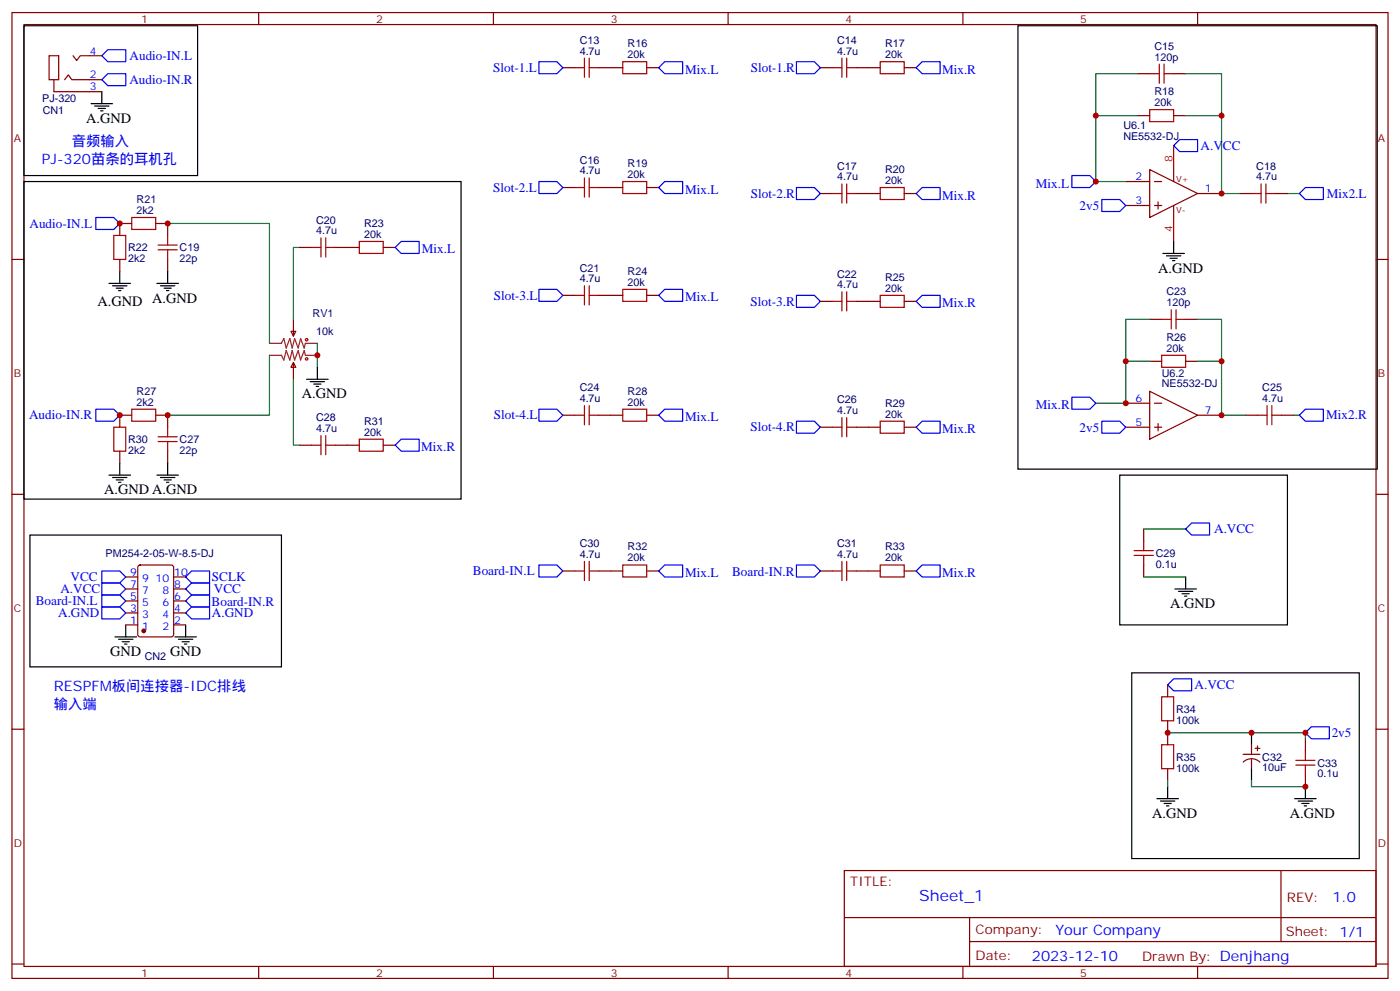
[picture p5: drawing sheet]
<svg xmlns="http://www.w3.org/2000/svg" width="412mm" height="292mm" viewBox="0 0 412 292" stroke-linecap="round" stroke-linejoin="round" font-family="sans-serif">
<g fill="none" stroke="#870000" stroke-width=".35">
<path d="M3.5 3.7h405.4v284.3h-405.4zM7.1 7.2h398.2v277.3h-398.2zM14.5 16.4h2.8v7.1h-2.8zM21.5 16.4l1.1 1.4 1-1.4h6.4M76.2 3.7v3.5M145.3 3.7v3.5M165.8 19.9h3.5M176.4 19.9h7M190.5 19.9h3.5M214.5 3.7v3.5M241.7 19.9h3.5M252.2 19.9h7.1"/>
<path d="M266.3 19.9h3.6M283.6 3.7v3.5M352.8 3.7v3.5M15.9 23.5v3.5h14.1M19 23.5l1.1-1.5 1.1 1.5h8.8M335.1 34h3.6M335.1 21.7h3.6M345.7 34h3.5M345.7 21.7h3.5M165.8 55.2h3.5M176.4 55.2h7M190.5 55.2h3.5"/>
<path d="M241.7 57h3.5M252.2 57h7.1M266.3 57h3.6M331.6 53.4h7.1M338.7 49.9l14.1 7.1-14.1 7zM340.1 53.4h2.1M341.1 59.4v2.2M345.7 49.9v3.5M352.8 57h7M365.1 57h3.6M375.7 57h3.5M3.5 76.4h3.6"/>
<path d="M35.3 76.4v3.5M38.8 65.8h-3.5v3.5M45.9 65.8h3.5v3.5M49.4 76.4v3.5M88.2 72.8h3.5M98.8 72.8h7M112.9 72.8h3.5M331.6 60.5h7.1M340.1 60.5h2.1M345.7 60.5v3.5M405.3 76.4h3.6M85.7 97.5h1.4l-.7 1.5z"/>
<path d="M86.4 94v5M165.8 87h3.5M176.4 87h7M190.5 87h3.5M241.7 88.7h3.5M252.2 88.7h7.1M266.3 88.7h3.6M338.7 94h3.5M349.2 94h3.6M86.4 106.7l.7 1.4h-1.4zM86.4 106.7v5M331.6 118.7h7.1"/>
<path d="M338.7 115.2l14.1 7-14.1 7.1zM338.7 106.4h3.5M340.1 118.7h2.1M349.2 106.4h3.6M35.3 132.8v3.5M38.8 122.2h-3.5v3.6M45.9 122.2h3.5v3.6M49.4 132.8v3.5M88.2 131.1h3.5M98.8 131.1h7M112.9 131.1h3.5M165.8 122.2h3.5"/>
<path d="M176.4 122.2h7M190.5 122.2h3.5M241.7 125.8h3.5M252.2 125.8h7.1M266.3 125.8h3.6M331.6 125.8h7.1M340.1 125.8h2.1M341.1 124.7v2.1M352.8 122.2h7M366.9 122.2h3.5M377.5 122.2h3.5M3.5 145.5h3.6"/>
<path d="M336.9 155.8v3.5M405.3 145.5h3.6M37 169.9h3.6M37 173.4h3.6M37 176.9h3.6M40.8 166.5l.5-.2h9.1l.7 .5 .1 20-.5 .6-9.4 .1-.7-.5v-20zM51.2 169.9h3.5M51.2 173.4h3.5M51.2 176.9h3.5M165.8 168.1h3.5M176.4 168.1h7M190.5 168.1h3.5"/>
<path d="M241.7 168.1h3.5M252.2 168.1h7.1M266.3 168.1h3.6M336.9 166.3v3.6M37 184h3.6M37 180.4h3.6M51.2 184h3.5M51.2 180.4h3.5M3.5 214.7h3.6M344 201.6v3.5M344 212.2v7.1M368.7 219.3v2.8"/>
<path d="M370.4 219.6v1.4M384.5 217.5v3.5M405.3 214.7h3.6M344 226.3v3.5M366.2 222.1h4.9M366.2 224.3a3.5 3.5 0 0 1 4.9 .1M368.7 223.5v2.8M369.7 220.3h1.4M384.5 228.1v3.5M248.7 256.3h156.6v28.2h-156.6zM377.3 256.3v20.9M248.7 270.1h156.5"/>
<path d="M285.6 277.2h119.6M285.6 270.1v14.2M3.5 283.8h3.6M76.2 284.5v3.5M145.3 284.5v3.5M214.5 284.5v3.5M283.6 284.5v3.5M352.8 284.5v3.5M405.3 283.8h3.6"/>
</g>
<g fill="none" stroke="#008700" stroke-width=".35">
<path d="M335.1 34h-12.3v19.4h8.8M335.1 21.7h-12.3v12.3M349.2 34h10.6v23h5.3M349.2 21.7h10.6v12.3M379.2 57h3.6M49.4 65.8h30v35.3M88.2 72.8h-1.8v21.2M338.7 94h-7.1v24.7h-8.8M352.8 94h7v12.4M79.4 104.6v17.6h-30M86.4 111.7v19.4h1.8M93.5 101.1v7"/>
<path d="M331.6 106.4h7.1M352.8 106.4h7v15.8h7.1M381 122.2h1.8M336.9 155.8h12.3M336.9 169.9h12.3M344 215.7h40.5v1.8M344 229.8v1.8M368.7 229.8v1.8h15.8"/>
</g>
<g fill="none" stroke="#a10000" stroke-width=".35">
<path d="M169.3 19.9h2.9M172.2 17.1v5.7M173.6 17.1v5.7M173.6 19.9h2.8M183.4 18.2h7.1v3.5h-7.1zM245.2 19.9h2.8M248 17.1v5.7M249.4 19.9h2.8M249.4 17.1v5.7M259.3 18.2h7v3.5h-7zM341.5 18.9v5.6M342.9 18.9v5.6"/>
<path d="M338.7 32.3h7v3.5h-7zM338.7 21.7h2.8M342.9 21.7h2.8M169.3 55.2h2.9M172.2 52.4v5.6M173.6 55.2h2.8M173.6 52.4v5.6M183.4 53.4h7.1v3.6h-7.1zM245.2 57h2.8M248 54.2v5.6M249.4 57h2.8M249.4 54.2v5.6"/>
<path d="M259.3 55.2h7v3.5h-7zM368.7 57h2.8M371.5 54.2v5.6M372.9 57h2.8M372.9 54.2v5.6M33.5 69.3h3.5v7.1h-3.5zM38.8 64h7.1v3.6h-7.1zM46.6 73.6h5.6M46.6 72.1h5.6M49.4 69.3v2.8M49.4 73.6v2.8M91.7 72.8h2.8"/>
<path d="M94.5 70v5.7M96 70v5.7M96 72.8h2.8M105.8 71.1h7.1v3.5h-7.1zM169.3 87h2.9M172.2 84.1v5.7M173.6 84.1v5.7M173.6 87h2.8M183.4 85.2h7.1v3.5h-7.1zM245.2 88.7h2.8M248 85.9v5.6M249.4 85.9v5.6"/>
<path d="M249.4 88.7h2.8M259.3 87h7v3.5h-7zM342.2 94h2.8M345 91.2v5.6M346.4 94h2.8M346.4 91.2v5.6M172.2 119.4v5.7M173.6 119.4v5.7M342.2 104.6h7v3.5h-7zM373.2 119.4v5.7M374.6 119.4v5.7M33.5 125.8h3.5v7h-3.5z"/>
<path d="M38.8 120.5h7.1v3.5h-7.1zM46.6 130h5.6M46.6 128.6h5.6M49.4 125.8v2.8M49.4 130v2.8M91.7 131.1h2.8M94.5 128.2v5.7M96 131.1h2.8M96 128.2v5.7M105.8 129.3h7.1v3.5h-7.1zM169.3 122.2h2.9M173.6 122.2h2.8"/>
<path d="M183.4 120.5h7.1v3.5h-7.1zM245.2 125.8h2.8M248 122.9v5.7M249.4 122.9v5.7M249.4 125.8h2.8M259.3 124h7v3.5h-7zM370.4 122.2h2.8M374.6 122.2h2.9M336.9 159.3v2.8M169.3 168.1h2.9M172.2 165.3v5.6M173.6 165.3v5.6"/>
<path d="M173.6 168.1h2.8M183.4 166.3h7.1v3.6h-7.1zM245.2 168.1h2.8M248 165.3v5.6M249.4 165.3v5.6M249.4 168.1h2.8M259.3 166.3h7v3.6h-7zM334.1 163.5h5.6M334.1 162.1h5.6M336.9 163.5v2.8M342.2 205.1h3.5v7.1h-3.5zM342.2 219.3h3.5v7h-3.5z"/>
<path d="M381.7 225.2h5.6M381.7 223.8h5.6M384.5 221v2.8M384.5 225.2v2.9"/>
<circle cx="90.3" cy="105.7" r=".35"/>
<circle cx="90.3" cy="100" r=".35"/>
</g>
<g fill="none" stroke="#00f" stroke-width=".35">
<path d="M31.7 14.6h5.3v3.6h-5.3l-1.7-1.8zM158.7 18.2h5.3l1.8 1.7-1.8 1.8h-5.3zM195.8 18.2h5.3v3.5h-5.3l-1.8-1.8zM234.6 18.2h5.3l1.8 1.7-1.8 1.8h-5.3zM271.6 18.2h5.3v3.5h-5.3l-1.7-1.8zM31.7 21.7h5.3v3.5h-5.3l-1.7-1.7zM158.7 53.4h5.3l1.8 1.8-1.8 1.8h-5.3zM195.8 53.4h5.3v3.6h-5.3l-1.8-1.8zM234.6 55.2h5.3l1.8 1.8-1.8 1.7h-5.3zM271.6 55.2h5.3v3.5h-5.3l-1.7-1.7zM315.7 51.7h5.3l1.8 1.7-1.8 1.8h-5.3zM324.6 58.7h5.2l1.8 1.8-1.8 1.8h-5.2z"/>
<path d="M345.7 42.9l1.8-1.8h5.3v3.5h-5.3zM384.5 55.2h5.3v3.5h-5.3l-1.7-1.7zM28.2 64h5.3l1.8 1.8-1.8 1.8h-5.3zM118.2 71.1h5.3v3.5h-5.3l-1.8-1.8zM158.7 85.2h5.3l1.8 1.8-1.8 1.7h-5.3zM195.8 85.2h5.3v3.5h-5.3l-1.8-1.7zM234.6 87h5.3l1.8 1.7-1.8 1.8h-5.3zM271.6 87h5.3v3.5h-5.3l-1.7-1.8zM315.7 116.9h5.3l1.8 1.8-1.8 1.8h-5.3zM28.2 120.5h5.3l1.8 1.7-1.8 1.8h-5.3zM118.2 129.3h5.3v3.5h-5.3l-1.8-1.7zM158.7 120.5h5.3l1.8 1.7-1.8 1.8h-5.3z"/>
<path d="M195.8 120.5h5.3v3.5h-5.3l-1.8-1.8zM234.6 124h5.3l1.8 1.8-1.8 1.7h-5.3zM271.6 124h5.3v3.5h-5.3l-1.7-1.7zM324.6 124h5.2l1.8 1.8-1.8 1.7h-5.2zM384.5 120.5h5.3v3.5h-5.3l-1.7-1.8zM351 154h5.3v3.5h-5.3l-1.8-1.7zM30 175.2h5.3l1.7 1.7-1.7 1.8h-5.3zM30 178.7h5.3l1.7 1.7-1.7 1.8h-5.3zM30 168.1h5.3l1.7 1.8-1.7 1.7h-5.3zM30 171.6h5.3l1.7 1.8-1.7 1.8h-5.3zM54.7 176.9l1.7-1.7h5.3v3.5h-5.3zM56.4 178.7h5.3v3.5h-5.3l-1.7-1.8z"/>
<path d="M56.4 171.6h5.3v3.6h-5.3l-1.7-1.8zM56.4 168.1h5.3v3.5h-5.3l-1.7-1.7zM158.7 166.3h5.3l1.8 1.8-1.8 1.8h-5.3zM195.8 166.3h5.3v3.6h-5.3l-1.8-1.8zM234.6 166.3h5.3l1.8 1.8-1.8 1.8h-5.3zM271.6 166.3h5.3v3.6h-5.3l-1.7-1.8zM345.7 199.8h5.3v3.6h-5.3l-1.7-1.8zM386.3 214h5.3v3.5h-5.3l-1.8-1.8z"/>
</g>
<path d="M345.7 42.9v7M345.7 64v7.1" fill="none" stroke="#f00" stroke-width=".35"/>
<g fill="none" stroke="#000" stroke-width=".35">
<path d="M7.1 7.6h51.1v44.1h-51.1zM299.9 7.6h105.8v130.5h-105.8zM26.8 30.5h6.4M27.9 31.2h4.2M28.9 31.9h2.1M29.6 32.6h.7M30 27v3.5M7.1 53.4h128.7v93.5h-128.7zM35.3 79.9v3.5M49.4 79.9v3.5M342.5 74.6h6.4M343.6 75.3h4.2"/>
<path d="M344.7 76h2.1M345.4 76.7h.7M345.7 71.1v3.5M32.1 83.4h6.4M33.2 84.1h4.2M34.2 84.8h2.1M34.9 85.5h.7M46.2 83.4h6.4M47.3 84.1h4.2M48.3 84.8h2.1M49 85.5h.7M90.3 111.7h6.4"/>
<path d="M91.4 112.4h4.2M92.4 113.1h2.1M93.1 113.8h.7M93.5 108.1v3.6M32.1 139.9h6.4M35.3 136.3v3.6M46.2 139.9h6.4M49.4 136.3v3.6M329.8 139.9h49.4v44.1h-49.4zM8.8 157.5h74.1v38.8h-74.1zM33.2 140.6h4.2M34.2 141.3h2.1"/>
<path d="M34.9 142h.7M47.3 140.6h4.2M48.3 141.3h2.1M49 142h.7M346.1 173.4h6.3M347.1 174.1h4.3M348.2 174.8h2.1M348.9 175.5h.7M349.2 169.9v3.5M33.9 187.5h6.3M34.9 188.2h4.3M36 188.9h2.1"/>
<path d="M36.7 189.6h.7M37 184v3.5M51.5 187.5h6.4M52.6 188.2h4.2M53.6 188.9h2.1M54.3 189.6h.7M54.7 184v3.5M333.4 198.1h67v54.7h-67zM368.7 215.7v3.6M340.8 235.1h6.3M341.8 235.8h4.3M342.9 236.5h2.1"/>
<path d="M343.6 237.2h.7M344 231.6v3.5M368.7 226.3v3.5M381.4 235.1h6.3M382.4 235.8h4.2M383.5 236.5h2.1M384.2 237.2h.7M384.5 231.6v3.5"/>
</g>
<path d="M79.4 101.1h3.5l.7-1.4 .7 2.8 1.1-2.8 .7 2.8 .7-2.8 1 2.8 .7-2.8 1.1 2.8 .4-1.4h3.5M79.4 104.6h3.5l.7 1.4 .7-2.8 1.1 2.8 .7-2.8 .7 2.8 1-2.8 .7 2.8 1.1-2.8 .4 1.4h3.5" fill="none" stroke="#8c2424" stroke-width=".35"/>
<circle cx="42.3" cy="185.7" r=".53" fill="#870000" stroke="#870000" stroke-width=".35"/>
<g fill="#c00">
<circle cx="359.8" cy="122.2" r=".88"/>
<circle cx="359.8" cy="106.4" r=".88"/>
<circle cx="359.8" cy="57" r=".88"/>
<circle cx="322.8" cy="34" r=".88"/>
<circle cx="359.8" cy="34" r=".88"/>
<circle cx="35.3" cy="122.2" r=".88"/>
<circle cx="49.4" cy="122.2" r=".88"/>
<circle cx="49.4" cy="65.8" r=".88"/>
<circle cx="35.3" cy="65.8" r=".88"/>
<circle cx="93.5" cy="104.6" r=".88"/>
<circle cx="322.8" cy="53.4" r=".88"/>
<circle cx="331.6" cy="106.4" r=".88"/>
<circle cx="331.6" cy="118.7" r=".88"/>
<circle cx="344" cy="215.7" r=".88"/>
<circle cx="384.5" cy="215.7" r=".88"/>
<circle cx="368.7" cy="215.7" r=".88"/>
<circle cx="384.5" cy="231.6" r=".88"/>
</g>
<text font-size="4.6" fill="#00f" x="270.8" y="265.3">Sheet_1</text>
<g font-size="4.2">
<text x="25.4" y="36.2">A.GND</text>
<text x="341.1" y="80.3">A.GND</text>
<text x="44.8" y="89.1">A.GND</text>
<text x="28.7" y="90.1">A.GND</text>
<text x="88.9" y="117.3">A.GND</text>
<text x="30.7" y="145.5">A.GND A.GND</text>
<text x="344.7" y="179">A.GND</text>
<text x="32.5" y="193.1">GND</text>
<text x="50.1" y="193.1">GND</text>
<text x="339.4" y="240.8">A.GND</text>
<text x="379.9" y="240.8">A.GND</text>
</g>
<g font-size="4.2" fill="#00f">
<text x="21.2" y="42.9">音频输入</text>
<text x="12.3" y="48.2">PJ-320苗条的耳机孔</text>
<text x="15.9" y="203.4">RESPFM板间连接器-IDC排线</text>
<text x="15.9" y="208.7">输入端</text>
<text x="392.5" y="265.6">1.0</text>
<text x="310.9" y="275.1">Your Company</text>
<text x="304" y="282.9">2023-12-10</text>
</g>
<g font-size="3.9" fill="#00f">
<text x="38.2" y="17.7">Audio-IN.L</text>
<text x="145.3" y="21.3">Slot-1.L</text>
<text x="201.8" y="21.7">Mix.L</text>
<text x="221.2" y="21.2">Slot-1.R</text>
<text x="277.5" y="21.7">Mix.R</text>
<text x="38.1" y="24.7">Audio-IN.R</text>
<text x="353.7" y="44.1">A.VCC</text>
<text x="145.3" y="56.6">Slot-2.L</text>
<text x="201.8" y="57">Mix.L</text>
<text x="221.2" y="58.3">Slot-2.R</text>
<text x="277.5" y="58.7">Mix.R</text>
<text x="305.2" y="55.2">Mix.L</text>
<text x="390.8" y="58.2">Mix2.L</text>
<text x="318" y="61.8">2v5</text>
<text x="8.7" y="67">Audio-IN.L</text>
<text x="124.2" y="74.6">Mix.L</text>
<text x="145.5" y="88.2">Slot-3.L</text>
<text x="201.8" y="88.7">Mix.L</text>
<text x="221.1" y="90">Slot-3.R</text>
<text x="277.5" y="90.5">Mix.R</text>
<text x="8.5" y="123.5">Audio-IN.R</text>
<text x="145.5" y="123.5">Slot-4.L</text>
<text x="201.8" y="124">Mix.L</text>
<text x="305.2" y="120.5">Mix.R</text>
<text x="390.7" y="123.5">Mix2.R</text>
<text x="221.1" y="127">Slot-4.R</text>
<text x="277.5" y="127.5">Mix.R</text>
<text x="318" y="127">2v5</text>
<text x="124" y="132.8">Mix.R</text>
<text x="357.7" y="157">A.VCC</text>
<text x="20.8" y="171.1">VCC</text>
<text x="62.4" y="171.1">SCLK</text>
<text x="139.3" y="169.4">Board-IN.L</text>
<text x="201.8" y="169.9">Mix.L</text>
<text x="215.7" y="169.5">Board-IN.R</text>
<text x="277.5" y="169.9">Mix.R</text>
<text x="10.5" y="178.2">Board-IN.L</text>
<text x="17.8" y="174.7">A.VCC</text>
<text x="62.3" y="178.3">Board-IN.R</text>
<text x="63" y="174.7">VCC</text>
<text x="17.1" y="181.7">A.GND</text>
<text x="62.4" y="181.7">A.GND</text>
<text x="351.9" y="202.8">A.VCC</text>
<text x="392.3" y="217">2v5</text>
</g>
<g font-size="3.9" fill="#800">
<text x="250.5" y="260.9">TITLE:</text>
<text x="379.1" y="265.6">REV:</text>
<text x="287.4" y="275.1">Company:</text>
<text x="378.7" y="275.7">Sheet: 1/1</text>
<text x="287.4" y="282.8">Date:</text>
<text x="336.4" y="282.8">Drawn By: Denjhang</text>
</g>
<g font-size="3.2" fill="#800">
<text x="41.6" y="6.7">1</text>
<text x="110.8" y="6.7">2</text>
<text x="179.9" y="6.7">3</text>
<text x="249.1" y="6.7">4</text>
<text x="318.2" y="6.7">5</text>
<text x="4.1" y="41.8">A</text>
<text x="405.9" y="41.8">A</text>
<text x="4.1" y="110.9">B</text>
<text x="405.9" y="110.9">B</text>
<text x="4.1" y="180.1">C</text>
<text x="405.9" y="180.1">C</text>
<text x="4.1" y="249.2">D</text>
<text x="405.9" y="249.2">D</text>
<text x="41.6" y="287.5">1</text>
<text x="110.8" y="287.5">2</text>
<text x="179.9" y="287.5">3</text>
<text x="249.1" y="287.5">4</text>
<text x="318.2" y="287.5">5</text>
</g>
<g font-size="3.2" fill="#00f">
<text x="26.5" y="16.1">4</text>
<text x="26.5" y="23.1">2</text>
<text x="26.5" y="26.6">3</text>
<text x="334.5" y="53.1">2</text>
<text x="354.9" y="56.6">1</text>
<text x="334.5" y="60.1">3</text>
<text x="334.5" y="118.4">6</text>
<text x="334.5" y="125.4">5</text>
<text x="354.9" y="121.9">7</text>
<text x="38.4" y="173">7</text>
<text x="38.4" y="169.5">9</text>
<text x="41.9" y="171.3">9</text>
<text x="45.8" y="171.3">10</text>
<text x="51.3" y="169.5">10</text>
<text x="51.3" y="173">8</text>
<text x="38.4" y="176.6">5</text>
<text x="41.9" y="178.3">5</text>
<text x="41.9" y="174.8">7</text>
<text x="47.8" y="174.8">8</text>
<text x="47.8" y="178.3">6</text>
<text x="51.3" y="176.6">6</text>
<text x="38.4" y="183.6">1</text>
<text x="38.4" y="180.1">3</text>
<text x="41.9" y="185.4">1</text>
<text x="41.9" y="181.9">3</text>
<text x="47.8" y="181.9">4</text>
<text x="47.8" y="185.4">2</text>
<text x="51.3" y="180.1">4</text>
<text x="51.3" y="183.6">2</text>
</g>
<g font-size="3.2" fill="#000080">
<text x="170.8" y="16.1">4.7u</text>
<text x="170.8" y="12.9">C13</text>
<text x="184.9" y="17.1">20k</text>
<text x="184.9" y="13.9">R16</text>
<text x="246.6" y="16.1">4.7u</text>
<text x="246.6" y="12.9">C14</text>
<text x="260.7" y="17.1">20k</text>
<text x="260.7" y="13.9">R17</text>
<text x="340.1" y="17.8">120p</text>
<text x="340.1" y="14.6">C15</text>
<text x="12.4" y="29.9">PJ-320</text>
<text x="340.1" y="28">R18</text>
<text x="12.6" y="33.5">CN1</text>
<text x="340.1" y="31.2">20k</text>
<text x="330.9" y="41.1">NE5532-DJ</text>
<text x="330.9" y="37.9">U6.1</text>
<text x="170.8" y="51.3">4.7u</text>
<text x="170.8" y="48.2">C16</text>
<text x="184.9" y="52.4">20k</text>
<text x="184.9" y="49.2">R19</text>
<text x="246.6" y="53.1">4.7u</text>
<text x="246.6" y="50">C17</text>
<text x="260.7" y="50.9">R20</text>
<text x="370.1" y="53.1">4.7u</text>
<text x="370.1" y="50">C18</text>
<text x="40.2" y="59.7">R21</text>
<text x="260.7" y="54.2">20k</text>
<text x="40.2" y="63">2k2</text>
<text x="93.1" y="65.8">C20</text>
<text x="93.1" y="69">4.7u</text>
<text x="107.3" y="70">20k</text>
<text x="107.3" y="66.8">R23</text>
<text x="37.7" y="77.1">2k2</text>
<text x="37.7" y="74">R22</text>
<text x="52.9" y="77.1">22p</text>
<text x="52.9" y="74">C19</text>
<text x="170.8" y="83.1">4.7u</text>
<text x="170.8" y="80">C21</text>
<text x="184.9" y="80.9">R24</text>
<text x="246.6" y="81.7">C22</text>
<text x="260.7" y="82.7">R25</text>
<text x="184.9" y="84.1">20k</text>
<text x="246.6" y="84.8">4.7u</text>
<text x="260.7" y="85.9">20k</text>
<text x="343.6" y="87">C23</text>
<text x="92.1" y="93.4">RV1</text>
<text x="343.6" y="90.1">120p</text>
<text x="93.1" y="98.7">10k</text>
<text x="343.6" y="100.4">R26</text>
<text x="343.6" y="103.5">20k</text>
<text x="342.2" y="110.8">U6.2</text>
<text x="40.2" y="119.4">2k2</text>
<text x="40.2" y="116.2">R27</text>
<text x="170.8" y="118.4">4.7u</text>
<text x="170.8" y="115.2">C24</text>
<text x="184.9" y="119.4">20k</text>
<text x="184.9" y="116.2">R28</text>
<text x="246.6" y="118.8">C26</text>
<text x="260.7" y="119.7">R29</text>
<text x="342.2" y="114">NE5532-DJ</text>
<text x="371.8" y="118.4">4.7u</text>
<text x="371.8" y="115.2">C25</text>
<text x="93.1" y="124.1">C28</text>
<text x="107.3" y="125">R31</text>
<text x="246.6" y="121.9">4.7u</text>
<text x="260.7" y="122.9">20k</text>
<text x="37.7" y="130.5">R30</text>
<text x="52.9" y="130.5">C27</text>
<text x="93.1" y="127.2">4.7u</text>
<text x="107.3" y="128.2">20k</text>
<text x="37.7" y="133.6">2k2</text>
<text x="52.9" y="133.6">22p</text>
<text x="170.8" y="161.1">C30</text>
<text x="246.6" y="161.1">C31</text>
<text x="31.1" y="163.9">PM254-2-05-W-8.5-DJ</text>
<text x="170.8" y="164.2">4.7u</text>
<text x="184.9" y="165.3">20k</text>
<text x="184.9" y="162.1">R32</text>
<text x="246.6" y="164.2">4.7u</text>
<text x="260.7" y="165.3">20k</text>
<text x="260.7" y="162.1">R33</text>
<text x="340.4" y="167.1">0.1u</text>
<text x="340.4" y="163.9">C29</text>
<text x="42.6" y="194.2">CN2</text>
<text x="346.4" y="209.8">R34</text>
<text x="346.4" y="213">100k</text>
<text x="346.4" y="227.1">100k</text>
<text x="346.4" y="223.9">R35</text>
<text x="371.8" y="227.1">10uF</text>
<text x="371.8" y="223.9">C32</text>
<text x="388.1" y="225.7">C33</text>
<text x="388.1" y="228.8">0.1u</text>
</g>
<g font-size="3.2" fill="#f00">
<text x="345.4" y="47.8" transform="rotate(-90 345.4 47.8)">8</text>
<text x="345.4" y="68.2" transform="rotate(-90 345.4 68.2)">4</text>
</g>
<g font-size="2.5" fill="#800">
<text x="346.4" y="53.4">V+</text>
<text x="346.4" y="62.6">V-</text>
</g>
</svg>
